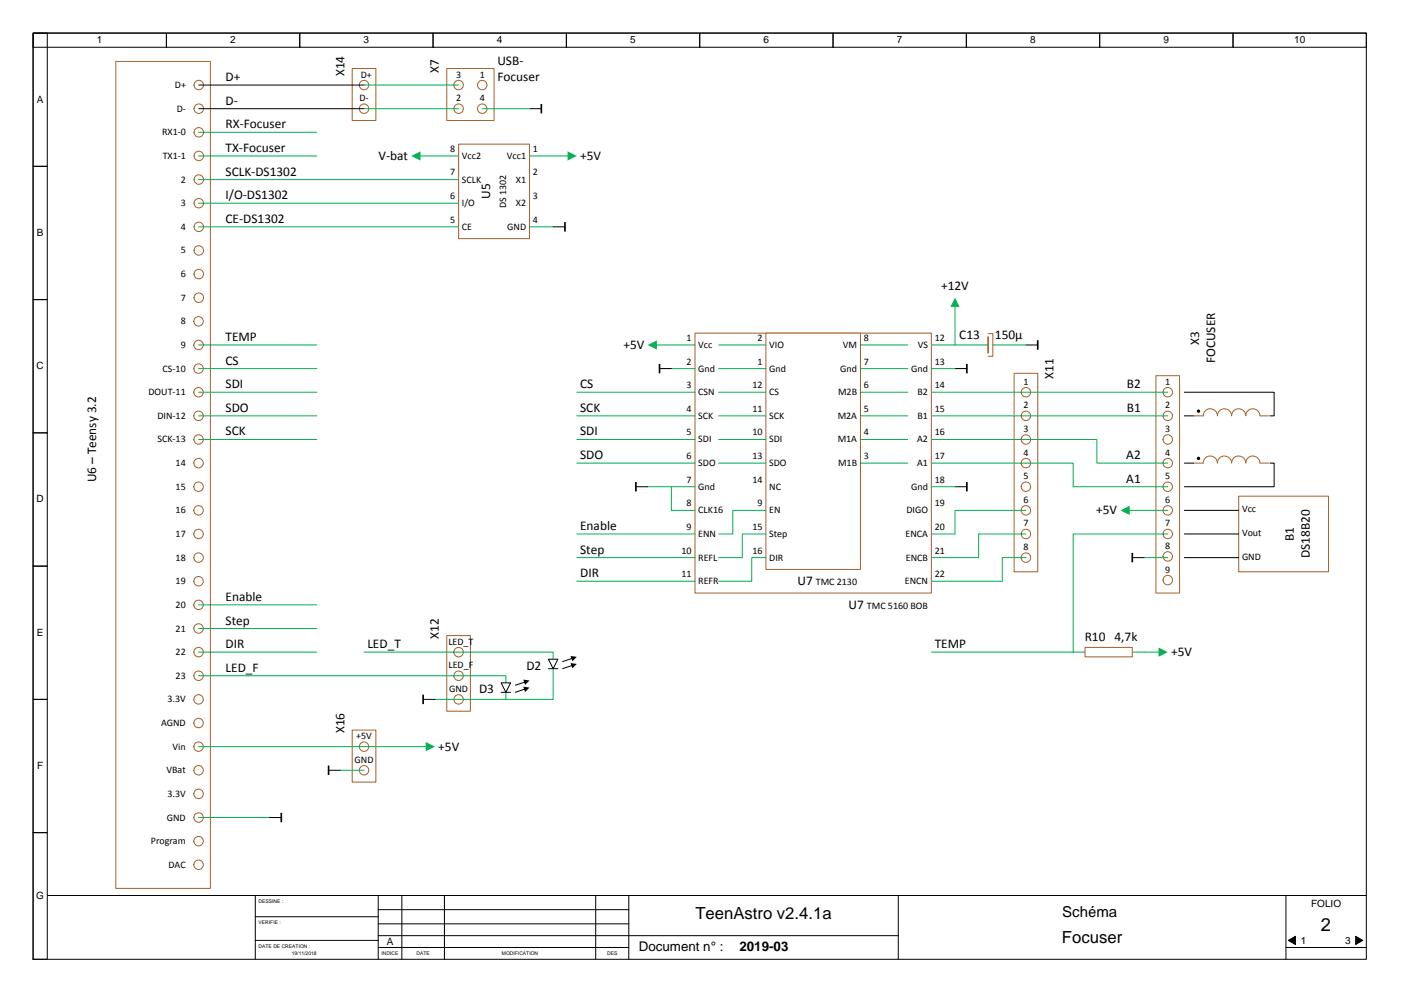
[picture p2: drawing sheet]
<svg xmlns="http://www.w3.org/2000/svg" width="297mm" height="210mm" viewBox="0 0 297 210" stroke-linecap="round" stroke-linejoin="round" font-family="sans-serif">
<g fill="none" stroke="#000" stroke-width=".21">
<path d="M7 7h282v196h-282zM7 7h28.2v3h-28.2zM7 7h3v28.2h-3zM35.2 7h28.2v3h-28.2zM63.4 7h28.2v3h-28.2zM91.6 7h28.2v3h-28.2zM119.8 7h28.2v3h-28.2zM148 7h28.2v3h-28.2zM176.2 7h28.2v3h-28.2zM204.4 7h28.2v3h-28.2zM232.6 7h28.2v3h-28.2zM260.8 7h28.2v3h-28.2z"/>
<path d="M7 35.2h3v28.2h-3zM7 63.4h3v28.2h-3zM7 91.6h3v28.2h-3zM7 119.8h3v28.2h-3zM7 148h3v28.2h-3zM7 176.2h3v26.8h-3zM10 189.5h279M54 189.5v13.5M54 199h26M54 194h26M80 189.5v13.5M80 198h110"/>
<path d="M80 195.5h53M80 192.5h53M85 189.5v13.5M94 189.5v13.5M126 189.5v13.5M133 189.5v13.5M190 189.5v13.5M272 189.5v13.5M272.5 199l1.5-.9v1.8zM286.7 198.1l1.6 .9-1.6 .9zM80 200.5h53M272 200.5h17"/>
</g>
<path d="M272.5 199l1.5-.9v1.8zM286.7 198.1l1.6 .9-1.6 .9z" fill="#000"/>
<path d="M24.5 13h20v175h-20z" fill-rule="evenodd" fill="#fff"/>
<g fill="none" stroke="#a56027" stroke-width=".21">
<path d="M24.5 13h20v175h-20z"/>
<circle cx="42" cy="28" r="1"/>
<circle cx="42" cy="33" r="1"/>
<circle cx="42" cy="38" r="1"/>
<circle cx="42" cy="43" r="1"/>
<circle cx="42" cy="48" r="1"/>
<circle cx="42" cy="58" r="1"/>
<circle cx="42" cy="53" r="1"/>
<circle cx="42" cy="78" r="1"/>
<circle cx="42" cy="68" r="1"/>
<circle cx="42" cy="73" r="1"/>
<circle cx="42" cy="63" r="1"/>
<circle cx="42" cy="93" r="1"/>
<circle cx="42" cy="83" r="1"/>
<circle cx="42" cy="98" r="1"/>
<circle cx="42" cy="88" r="1"/>
<circle cx="42" cy="113" r="1"/>
<circle cx="42" cy="108" r="1"/>
<circle cx="42" cy="103" r="1"/>
<circle cx="42" cy="118" r="1"/>
<circle cx="42" cy="128" r="1"/>
<circle cx="42" cy="123" r="1"/>
<circle cx="42" cy="138" r="1"/>
<circle cx="42" cy="133" r="1"/>
<circle cx="42" cy="143" r="1"/>
<circle cx="42" cy="153" r="1"/>
<circle cx="42" cy="158" r="1"/>
<circle cx="42" cy="148" r="1"/>
<circle cx="42" cy="173" r="1"/>
<circle cx="42" cy="178" r="1"/>
<circle cx="42" cy="163" r="1"/>
<circle cx="42" cy="168" r="1"/>
<circle cx="42" cy="183" r="1"/>
</g>
<path d="M42 28h25M42 33h25M42 38h55M42 43h55M42 48h55M42 78h25M42 83h25M42 88h25M42 93h25M42 173h15" fill="none" stroke="#00b050" stroke-width=".21"/>
<path d="M244.5 79.5h5v46h-5z" fill-rule="evenodd" fill="#fff"/>
<g fill="none" stroke="#a56027" stroke-width=".21">
<path d="M244.5 79.5h5v46h-5z"/>
<circle cx="247" cy="93" r="1"/>
<circle cx="247" cy="83" r="1"/>
<circle cx="247" cy="98" r="1"/>
<circle cx="247" cy="88" r="1"/>
<circle cx="247" cy="113" r="1"/>
<circle cx="247" cy="108" r="1"/>
<circle cx="247" cy="103" r="1"/>
<circle cx="247" cy="117.7" r="1"/>
<circle cx="247" cy="122.8" r="1"/>
</g>
<path d="M238.7 108h8.3" fill="none" stroke="#00b050" stroke-width=".21"/>
<path d="M237 108l1.9-1v2z" fill="#00b050"/>
<path d="M242 118h5M247 113h-20v25" fill="none" stroke="#00b050" stroke-width=".21"/>
<path d="M239.5 118h2.5" fill="none" stroke="#000" stroke-width=".21"/>
<path d="M239.5 117v2" fill="none" stroke="#000" stroke-width=".35"/>
<path d="M94.5 134.5h5v16h-5z" fill-rule="evenodd" fill="#fff"/>
<g fill="none" stroke="#a56027" stroke-width=".21">
<path d="M94.5 134.5h5v16h-5z"/>
<circle cx="97" cy="143" r="1"/>
<circle cx="97" cy="148" r="1"/>
</g>
<path d="M42 143h65v5M92 148h5" fill="none" stroke="#00b050" stroke-width=".21"/>
<path d="M89.5 148h2.5" fill="none" stroke="#000" stroke-width=".21"/>
<path d="M89.5 147v2" fill="none" stroke="#000" stroke-width=".35"/>
<path d="M74.5 154.5h5v11h-5z" fill-rule="evenodd" fill="#fff"/>
<g fill="none" stroke="#a56027" stroke-width=".21">
<path d="M74.5 154.5h5v11h-5z"/>
<circle cx="77" cy="158" r="1"/>
<circle cx="77" cy="163" r="1"/>
</g>
<path d="M42 158h48.3M72 163h5" fill="none" stroke="#00b050" stroke-width=".21"/>
<path d="M69.5 163h2.5" fill="none" stroke="#000" stroke-width=".21"/>
<path d="M69.5 162v2" fill="none" stroke="#000" stroke-width=".35"/>
<path d="M90.1 157l1.9 1-1.9 1z" fill="#00b050"/>
<path d="M57 173h2.5" fill="none" stroke="#000" stroke-width=".21"/>
<path d="M59.5 172v2" fill="none" stroke="#000" stroke-width=".35"/>
<g fill="none" stroke="#a56027" stroke-width=".21">
<circle cx="42" cy="18" r="1"/>
<circle cx="42" cy="23" r="1"/>
</g>
<path d="M74.5 14.5h5v11h-5z" fill-rule="evenodd" fill="#fff"/>
<g fill="none" stroke="#a56027" stroke-width=".21">
<path d="M74.5 14.5h5v11h-5z"/>
<circle cx="77" cy="18" r="1"/>
<circle cx="77" cy="23" r="1"/>
</g>
<path d="M42.1 18h35" fill="none" stroke="#000" stroke-width=".21"/>
<path d="M94.5 14.5h10v11h-10z" fill-rule="evenodd" fill="#fff"/>
<g fill="none" stroke="#a56027" stroke-width=".21">
<path d="M94.5 14.5h10v11h-10z"/>
<circle cx="97" cy="18" r="1"/>
<circle cx="102" cy="18" r="1"/>
<circle cx="97" cy="23" r="1"/>
<circle cx="102" cy="23" r="1"/>
</g>
<path d="M77 18h20M77 23h20M102 23h10" fill="none" stroke="#00b050" stroke-width=".21"/>
<path d="M42.1 23h34.9M112 23h2.5M106 146.5h2" fill="none" stroke="#000" stroke-width=".21"/>
<path d="M114.5 22v2" fill="none" stroke="#000" stroke-width=".35"/>
<path d="M106 144.5h2l-1 2z" fill="#fff"/>
<path d="M250.5 83h19v5h-19M250.5 98h19v5h-19M106 144.5h2l-1 2zM111 144.3l-2 .7M111 145.8l-2 .7" fill="none" stroke="#000" stroke-width=".21"/>
<path d="M110.7 143.8l1.3 .2-.9 .9zM110.7 145.3l1.3 .2-.9 .9z" fill="#000"/>
<path d="M252.5 87h16v2h-16z" fill-rule="evenodd" fill="#fff"/>
<path d="M257.5 87.9a1.5 1.5 0 0 0-1.5-1.4 1.5 1.5 0 0 0-1.5 1.5h-2M260.5 87.9a1.5 1.5 0 0 0-1.5-1.4 1.5 1.5 0 0 0-1.5 1.5M263.5 87.9a1.5 1.5 0 0 0-1.5-1.4 1.5 1.5 0 0 0-1.5 1.5M266.5 87.9a1.5 1.5 0 0 0-1.5-1.4 1.5 1.5 0 0 0-1.5 1.5M266.5 88h2" fill="none" stroke="#a56027" stroke-width=".21"/>
<circle cx="253.5" cy="87" r=".25" fill="#000"/>
<circle cx="253.5" cy="87" r=".25" fill="none" stroke="#000" stroke-width=".21"/>
<path d="M252.5 97h16v2h-16z" fill-rule="evenodd" fill="#fff"/>
<path d="M257.5 97.9a1.5 1.5 0 0 0-1.5-1.4 1.5 1.5 0 0 0-1.5 1.5h-2M260.5 97.9a1.5 1.5 0 0 0-1.5-1.4 1.5 1.5 0 0 0-1.5 1.5M263.5 97.9a1.5 1.5 0 0 0-1.5-1.4 1.5 1.5 0 0 0-1.5 1.5M266.5 97.9a1.5 1.5 0 0 0-1.5-1.4 1.5 1.5 0 0 0-1.5 1.5M266.5 98h2" fill="none" stroke="#a56027" stroke-width=".21"/>
<circle cx="253.5" cy="97" r=".25" fill="#000"/>
<g fill="none" stroke="#000" stroke-width=".21">
<path d="M117 48h2.5"/>
<circle cx="253.5" cy="97" r=".25"/>
</g>
<path d="M119.5 47v2" fill="none" stroke="#000" stroke-width=".35"/>
<path d="M112 33h8.3" fill="none" stroke="#00b050" stroke-width=".21"/>
<path d="M120.1 32l1.9 1-1.9 1z" fill="#00b050"/>
<path d="M88.7 33h8.3" fill="none" stroke="#00b050" stroke-width=".21"/>
<path d="M87 33l1.9-1v2z" fill="#00b050"/>
<circle cx="97" cy="138" r="1" fill="none" stroke="#a56027" stroke-width=".21"/>
<path d="M97 138h20v10h-20" fill="none" stroke="#00b050" stroke-width=".21"/>
<path d="M116 141.5h2" fill="none" stroke="#000" stroke-width=".21"/>
<path d="M116 139.5h2l-1 2z" fill="#fff"/>
<path d="M116 139.5h2l-1 2zM121 139.3l-2 .7M121 140.8l-2 .7" fill="none" stroke="#000" stroke-width=".21"/>
<path d="M120.7 138.8l1.3 .2-.9 .9zM120.7 140.3l1.3 .2-.9 .9z" fill="#000"/>
<path d="M112 48h5M77 138h20" fill="none" stroke="#00b050" stroke-width=".21"/>
<path d="M97 30.5h15v20h-15z" fill-rule="evenodd" fill="#fff"/>
<path d="M97 30.5h15v20h-15z" fill="none" stroke="#a56027" stroke-width=".21"/>
<path d="M214.5 79h5v42h-5z" fill-rule="evenodd" fill="#fff"/>
<path d="M214.5 79h5v42h-5z" fill="none" stroke="#a56027" stroke-width=".21"/>
<path d="M138.7 73h8.3M197 93h35v5h15M197 98h30v5h20M197 83h50M197 113h5M207 113v5h-10M197 123h15" fill="none" stroke="#00b050" stroke-width=".21"/>
<path d="M202 78h2.5" fill="none" stroke="#000" stroke-width=".21"/>
<path d="M204.5 77v2" fill="none" stroke="#000" stroke-width=".35"/>
<path d="M137 73l1.9-1v2z" fill="#00b050"/>
<path d="M202 64.7v8.3h-5" fill="none" stroke="#00b050" stroke-width=".21"/>
<path d="M202 63l1 1.9h-2z" fill="#00b050"/>
<g fill="none" stroke="#a56027" stroke-width=".21">
<circle cx="217" cy="93" r="1"/>
<circle cx="217" cy="83" r="1"/>
<circle cx="217" cy="98" r="1"/>
<circle cx="217" cy="88" r="1"/>
</g>
<path d="M182 73h10M152 98h10M197 88h50" fill="none" stroke="#00b050" stroke-width=".21"/>
<path d="M147 70.5h50v55h-50z" fill-rule="evenodd" fill="#fff"/>
<path d="M147 70.5h50v55h-50z" fill="none" stroke="#a56027" stroke-width=".21"/>
<path d="M162 70.5h20v50h-20z" fill-rule="evenodd" fill="#fff"/>
<g fill="none" stroke="#a56027" stroke-width=".21">
<path d="M162 70.5h20v50h-20zM209 70.6h1v4.8h-1"/>
<circle cx="217" cy="113" r="1"/>
<circle cx="217" cy="108" r="1"/>
<circle cx="217" cy="103" r="1"/>
<circle cx="217" cy="118" r="1"/>
</g>
<g fill="none" stroke="#00b050" stroke-width=".21">
<path d="M142 78h5M152 78h10M152 73h10M182 78h10M182 73h10M197 78h5M202 73h7M210 73h7M122 93h25M122 88h25M122 83h25M122 98h25"/>
<path d="M152 93h10M152 88h10M152 83h10M152 98h10M182 93h10M182 88h10M182 83h10M182 98h10M122 113h25M122 118h25M137 103h10M142 103v5h5"/>
<path d="M162 108h-7v5h-3M162 113h-5v5h-5M162 118h-3v5h-7M197 103h5M207 113h10M217 118h-5v5M217 108h-15v5M122 123h25M227 138h15"/>
</g>
<path d="M139.5 78h2.5M217 73h2.5M134.5 103h2.5M202 103h2.5" fill="none" stroke="#000" stroke-width=".21"/>
<path d="M139.5 77v2M219.5 72v2M134.5 102v2M204.5 102v2" fill="none" stroke="#000" stroke-width=".35"/>
<path d="M209 71.2v3.6" fill="none" stroke="#a56027" stroke-width=".35"/>
<path d="M229.5 137h10v2h-10z" fill-rule="evenodd" fill="#fff"/>
<path d="M229.5 137h10v2h-10z" fill="none" stroke="#a56027" stroke-width=".21"/>
<path d="M242 138h3.3" fill="none" stroke="#00b050" stroke-width=".21"/>
<path d="M245.1 137l1.9 1-1.9 1z" fill="#00b050"/>
<path d="M42 73h25M42 138h25M42 133h25M42 128h25M197 138h30" fill="none" stroke="#00b050" stroke-width=".21"/>
<path d="M262 105h19v16h-19z" fill-rule="evenodd" fill="#fff"/>
<path d="M262 105h19v16h-19z" fill="none" stroke="#a56027" stroke-width=".21"/>
<path d="M250.5 108h11.5M250.5 113h11.5M250.5 118h11.5" fill="none" stroke="#000" stroke-width=".21"/>
<text font-size="3.9" x="279.4" y="197.1">2</text>
<g font-size="3.5">
<text x="147.1" y="194.6">TeenAstro v2.4.1a</text>
<text x="224.6" y="199.6">Focuser</text>
</g>
<text font-size="3.2" x="224.7" y="194">Schéma</text>
<g font-size="2.8">
<text x="47.7" y="17.2">D+</text>
<text x="72.8" y="16.2" transform="rotate(-90 72.8 16.2)">X14</text>
<text x="92.8" y="15.4" transform="rotate(-90 92.8 15.4)">X7</text>
<text x="105.2" y="13.8">USB-</text>
<text x="105.2" y="17.2">Focuser</text>
<text x="47.7" y="22.2">D-</text>
<text x="47.7" y="27.2">RX-Focuser</text>
<text x="47.7" y="32.2">TX-Focuser</text>
<text x="80" y="33.8">V-bat</text>
<text x="122.7" y="33.8">+5V</text>
<text x="47.7" y="37.2">SCLK-DS1302</text>
<text x="47.7" y="42.2">I/O-DS1302</text>
<text x="47.7" y="47.2">CE-DS1302</text>
<text x="103.7" y="42.1" transform="rotate(-90 103.7 42.1)">U5</text>
<text x="199.1" y="61.3">+12V</text>
<text x="202.9" y="71.7">C13</text>
<text x="210.5" y="71.7">150µ</text>
<text x="47.7" y="77.2">CS</text>
<text x="47.7" y="72.2">TEMP</text>
<text x="131.9" y="73.8">+5V</text>
<text x="253.7" y="72.9" transform="rotate(-90 253.7 72.9)">X3</text>
<text x="257" y="76.8" transform="rotate(-90 257 76.8)">FOCUSER</text>
<text x="47.7" y="82.2">SDI</text>
<text x="122.7" y="82.2">CS</text>
<text x="222.8" y="80.2" transform="rotate(-90 222.8 80.2)">X11</text>
<text x="238.3" y="82.2">B2</text>
<text x="47.7" y="87.2">SDO</text>
<text x="122.7" y="87.2">SCK</text>
<text x="238.3" y="87.2">B1</text>
<text x="47.7" y="92.2">SCK</text>
<text x="122.7" y="92.2">SDI</text>
<text x="122.7" y="97.2">SDO</text>
<text x="238.2" y="97.2">A2</text>
<text x="20.3" y="102.1" transform="rotate(-90 20.3 102.1)">U6 – Teensy 3.2</text>
<text x="238.2" y="102.2">A1</text>
<text x="122.7" y="112.2">Enable</text>
<text x="231.9" y="108.8">+5V</text>
<text x="122.7" y="117.2">Step</text>
<text x="273.7" y="114.5" transform="rotate(-90 273.7 114.5)">B1</text>
<text x="277" y="118.1" transform="rotate(-90 277 118.1)">DS18B20</text>
<text x="122.7" y="122.2">DIR</text>
<text x="168.7" y="123.8">U7</text>
<text x="47.7" y="127.2">Enable</text>
<text x="179.5" y="128.8">U7</text>
<text x="47.7" y="132.2">Step</text>
<text x="47.7" y="137.2">DIR</text>
<text x="77.7" y="137.2">LED_T</text>
<text x="92.8" y="135.2" transform="rotate(-90 92.8 135.2)">X12</text>
<text x="197.7" y="137.2">TEMP</text>
<text x="229.4" y="135.7">R10</text>
<text x="235.7" y="135.7">4,7k</text>
<text x="47.7" y="142.2">LED_F</text>
<text x="111.3" y="141.7">D2</text>
<text x="247.7" y="138.8">+5V</text>
<text x="101.3" y="146.7">D3</text>
<text x="72.8" y="155.2" transform="rotate(-90 72.8 155.2)">X16</text>
<text x="92.7" y="158.8">+5V</text>
<text x="135.1" y="201.3">Document n° :</text>
<text x="156.4" y="201.3">2019-03</text>
</g>
<g font-size="2.1">
<text x="20.5" y="9.1">1</text>
<text x="48.7" y="9.1">2</text>
<text x="76.9" y="9.1">3</text>
<text x="105.1" y="9.1">4</text>
<text x="133.3" y="9.1">5</text>
<text x="161.5" y="9.1">6</text>
<text x="189.7" y="9.1">7</text>
<text x="217.9" y="9.1">8</text>
<text x="246.1" y="9.1">9</text>
<text x="273.7" y="9.1">10</text>
<text x="76.3" y="16.4">D+</text>
<text x="96.5" y="16.4">3</text>
<text x="101.5" y="16.4">1</text>
<text x="7.8" y="21.7">A</text>
<text x="37" y="18.6">D+</text>
<text x="37.4" y="23.6">D-</text>
<text x="76" y="21.4">D-</text>
<text x="96.5" y="21.4">2</text>
<text x="101.5" y="21.4">4</text>
<text x="34.3" y="28.6">RX1-0</text>
<text x="34.4" y="33.6">TX1-1</text>
<text x="95.2" y="32.1">8</text>
<text x="97.7" y="33.6">Vcc2</text>
<text x="107.2" y="33.6">Vcc1</text>
<text x="112.7" y="32.1">1</text>
<text x="38.3" y="38.6">2</text>
<text x="95.2" y="37.1">7</text>
<text x="97.7" y="38.6">SCLK</text>
<text x="109.1" y="38.6">X1</text>
<text x="112.7" y="37.1">2</text>
<text x="38.3" y="43.6">3</text>
<text x="95.2" y="47.1">5</text>
<text x="95.2" y="42.1">6</text>
<text x="97.7" y="43.6">I/O</text>
<text x="107" y="44" transform="rotate(-90 107 44)">DS 1302</text>
<text x="109.1" y="43.6">X2</text>
<text x="112.7" y="47.1">4</text>
<text x="112.7" y="42.1">3</text>
<text x="7.8" y="49.9">B</text>
<text x="38.3" y="48.6">4</text>
<text x="38.3" y="53.6">5</text>
<text x="97.7" y="48.6">CE</text>
<text x="107.3" y="48.6">GND</text>
<text x="38.3" y="58.6">6</text>
<text x="38.3" y="63.6">7</text>
<text x="38.2" y="68.6">8</text>
<text x="38.2" y="73.6">9</text>
<text x="145.2" y="72.1">1</text>
<text x="145.2" y="77.1">2</text>
<text x="147.7" y="73.6">Vcc</text>
<text x="160.2" y="72.1">2</text>
<text x="160.2" y="77.1">1</text>
<text x="162.7" y="73.6">VIO</text>
<text x="178.3" y="73.6">VM</text>
<text x="182.7" y="77.1">7</text>
<text x="182.7" y="72.1">8</text>
<text x="194.1" y="73.6">VS</text>
<text x="197.7" y="77.1">13</text>
<text x="197.7" y="72.1">12</text>
<text x="7.7" y="78.1">C</text>
<text x="31.4" y="83.6">DOUT-11</text>
<text x="34.4" y="78.6">CS-10</text>
<text x="145.2" y="82.1">3</text>
<text x="147.7" y="78.6">Gnd</text>
<text x="147.7" y="83.6">CSN</text>
<text x="159.1" y="82.1">12</text>
<text x="162.7" y="83.6">CS</text>
<text x="162.7" y="78.6">Gnd</text>
<text x="177.3" y="83.6">M2B</text>
<text x="177.7" y="78.6">Gnd</text>
<text x="182.7" y="82.1">6</text>
<text x="192.7" y="78.6">Gnd</text>
<text x="194.1" y="83.6">B2</text>
<text x="197.7" y="82.1">14</text>
<text x="216.5" y="81.4">1</text>
<text x="246.5" y="81.4">1</text>
<text x="33.3" y="88.6">DIN-12</text>
<text x="145.2" y="87.1">4</text>
<text x="147.7" y="88.6">SCK</text>
<text x="159.1" y="87.1">11</text>
<text x="162.7" y="88.6">SCK</text>
<text x="177.2" y="88.6">M2A</text>
<text x="182.7" y="87.1">5</text>
<text x="194.1" y="88.6">B1</text>
<text x="197.7" y="87.1">15</text>
<text x="216.5" y="86.4">2</text>
<text x="246.5" y="86.4">2</text>
<text x="33.3" y="93.6">SCK-13</text>
<text x="145.2" y="92.1">5</text>
<text x="147.7" y="93.6">SDI</text>
<text x="159.1" y="92.1">10</text>
<text x="162.7" y="93.6">SDI</text>
<text x="177.2" y="93.6">M1A</text>
<text x="182.7" y="92.1">4</text>
<text x="194" y="93.6">A2</text>
<text x="197.7" y="92.1">16</text>
<text x="216.5" y="91.4">3</text>
<text x="246.5" y="91.4">3</text>
<text x="37.1" y="98.6">14</text>
<text x="145.2" y="97.1">6</text>
<text x="147.7" y="98.6">SDO</text>
<text x="159.1" y="97.1">13</text>
<text x="162.7" y="98.6">SDO</text>
<text x="177.3" y="98.6">M1B</text>
<text x="182.7" y="97.1">3</text>
<text x="194" y="98.6">A1</text>
<text x="197.7" y="97.1">17</text>
<text x="216.5" y="96.4">4</text>
<text x="216.5" y="101.4">5</text>
<text x="246.5" y="96.4">4</text>
<text x="246.5" y="101.4">5</text>
<text x="7.7" y="106.3">D</text>
<text x="37.1" y="103.6">15</text>
<text x="145.2" y="102.1">7</text>
<text x="145.2" y="107.1">8</text>
<text x="147.7" y="103.6">Gnd</text>
<text x="159.1" y="102.1">14</text>
<text x="160.2" y="107.1">9</text>
<text x="162.7" y="103.6">NC</text>
<text x="192.7" y="103.6">Gnd</text>
<text x="197.7" y="107.1">19</text>
<text x="197.7" y="102.1">18</text>
<text x="216.5" y="106.4">6</text>
<text x="246.5" y="106.4">6</text>
<text x="37.1" y="108.6">16</text>
<text x="37.1" y="113.6">17</text>
<text x="145.2" y="112.1">9</text>
<text x="147.7" y="108.6">CLK16</text>
<text x="147.7" y="113.6">ENN</text>
<text x="159.1" y="112.1">15</text>
<text x="162.7" y="108.6">EN</text>
<text x="162.7" y="113.6">Step</text>
<text x="191.5" y="113.6">ENCA</text>
<text x="191.7" y="108.6">DIGO</text>
<text x="197.7" y="112.1">20</text>
<text x="216.5" y="111.4">7</text>
<text x="246.5" y="111.4">7</text>
<text x="262.7" y="108.4">Vcc</text>
<text x="262.7" y="113.4">Vout</text>
<text x="37.1" y="118.6">18</text>
<text x="144.1" y="117.1">10</text>
<text x="147.7" y="118.6">REFL</text>
<text x="159.1" y="117.1">16</text>
<text x="162.7" y="118.6">DIR</text>
<text x="191.6" y="118.6">ENCB</text>
<text x="197.7" y="117.1">21</text>
<text x="216.5" y="116.4">8</text>
<text x="246.5" y="116.2">8</text>
<text x="262.7" y="118.4">GND</text>
<text x="37.1" y="123.6">19</text>
<text x="144.1" y="122.1">11</text>
<text x="147.7" y="123.6">REFR</text>
<text x="172.6" y="123.8">TMC 2130</text>
<text x="191.4" y="123.6">ENCN</text>
<text x="197.7" y="122.1">22</text>
<text x="246.5" y="121.2">9</text>
<text x="37.1" y="128.6">20</text>
<text x="183.4" y="128.8">TMC 5160 BOB</text>
<text x="7.8" y="134.5">E</text>
<text x="37.1" y="133.6">21</text>
<text x="94.8" y="136.4">LED_T</text>
<text x="37.1" y="138.6">22</text>
<text x="37.1" y="143.6">23</text>
<text x="94.9" y="141.4">LED_F</text>
<text x="35.4" y="148.6">3.3V</text>
<text x="95" y="146.4">GND</text>
<text x="34.1" y="153.6">AGND</text>
<text x="36.5" y="158.6">Vin</text>
<text x="75" y="161.4">GND</text>
<text x="75.3" y="156.4">+5V</text>
<text x="7.9" y="162.7">F</text>
<text x="35.2" y="163.6">VBat</text>
<text x="35.3" y="173.6">GND</text>
<text x="35.4" y="168.6">3.3V</text>
<text x="31.9" y="178.6">Program</text>
<text x="35.6" y="183.6">DAC</text>
<text x="7.7" y="190.2">G</text>
<text x="277.3" y="191.9">FOLIO</text>
<text x="81.8" y="199.9">A</text>
<text x="275.1" y="199.8">1</text>
<text x="284.5" y="199.8">3</text>
</g>
<g font-size="1.1">
<text x="54.7" y="191.1">DESSINE :</text>
<text x="54.7" y="195.6">VERIFIE :</text>
<text x="54.7" y="200.6">DATE DE CREATION :</text>
<text x="61.7" y="202.1">19/11/2018</text>
<text x="80.7" y="202.1">INDICE</text>
<text x="88.1" y="202.1">DATE</text>
<text x="106.1" y="202.1">MODIFICATION</text>
<text x="128.4" y="202.1">DES</text>
</g>
</svg>
